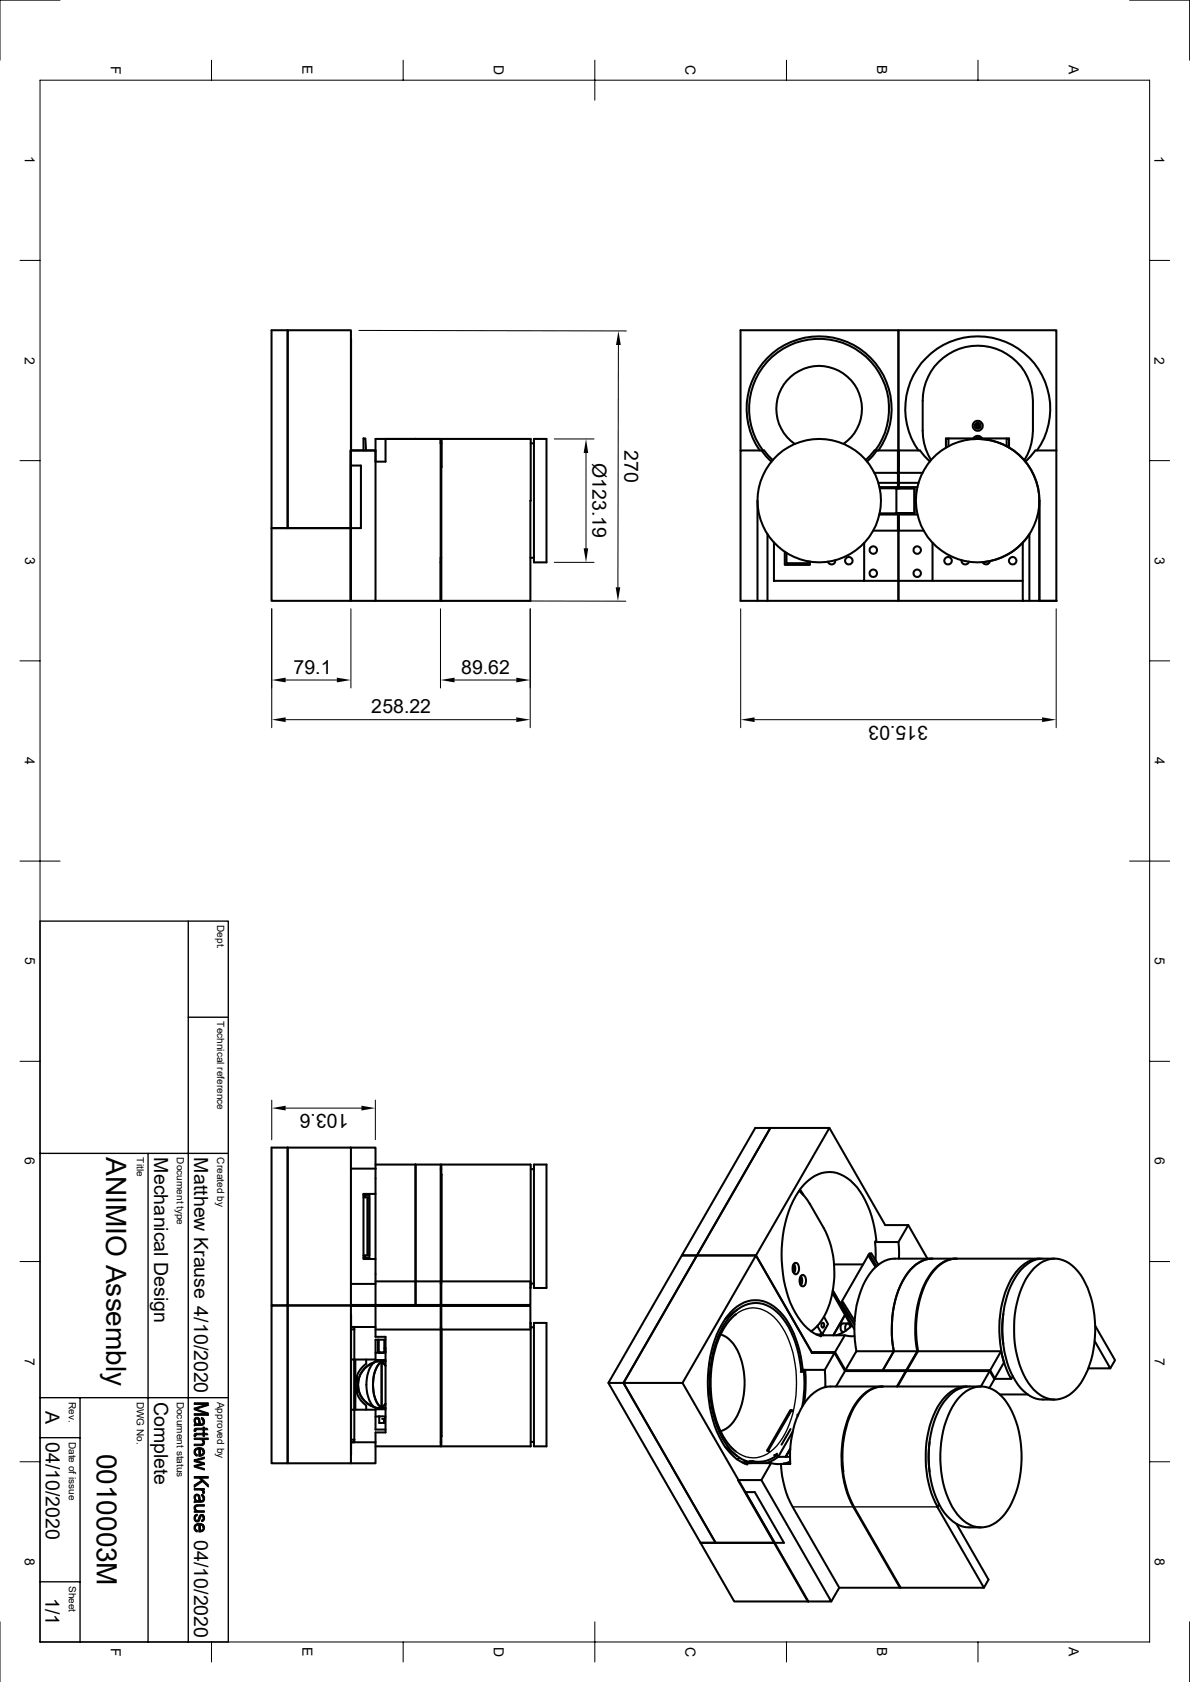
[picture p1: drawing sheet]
<svg xmlns="http://www.w3.org/2000/svg" width="297mm" height="420mm" viewBox="0 0 297 420" stroke-linecap="round" stroke-linejoin="round" font-family="sans-serif">
<g fill="none" stroke="#000" stroke-width=".51">
<path d="M67.8 82.5h4v49.4h-4zM71.8 82.5h15.8v49.4h-15.8zM87.6 84.6h.1M87.6 84.6v27.9h6.1v2.8h2.5v-5.7M87.5 112.5h6.2v37.5h-6.2zM87.6 116.2h2.5v15.7h-2.5zM90.7 112.5v-3h.5l.2 3M110 109.6h-16.3v2.9M110 109.6v1.1h.2M110 109.6v40.4M110.2 109.6h22.3l-.1 40.4h-22.2zM132.5 110.7h.8"/>
<path d="M133.3 109.6h3.1v30.8h-3.1zM184.8 112.5v-30h39.4v33.7v-33.7h39.5v30M189.7 112.5a18.1 18.1 0 0 1 14.7-28.5 18.1 18.1 0 0 1 14.8 28.5M190.1 112.5h-5.3v37.5h4.3M190.1 112.5l2.4 2.8M190.1 112.5h.6l2.2 2.4M190.4 112.5a17.5 17.5 0 0 1 2.3-23.4 17.5 17.5 0 0 1 23.5 0 17.5 17.5 0 0 1 2.2 23.4M210.6 110.8a10.7 10.7 0 0 0 1.8-15.9 10.7 10.7 0 0 0-16 .1 10.7 10.7 0 0 0 2 15.9M216.4 115.3l2.5-2.8h5.2v5.6M218.2 118.1h5.9v2.5M218.9 112.5h-.6l-2.2 2.4M224.1 116.2h.3"/>
<path d="M229.2 112.5a18.1 18.1 0 0 1 14.8-28.5 18.1 18.1 0 0 1 14.8 28.5M230.3 118.1h-5.9v2.5M232.1 115.2l-2.5-2.7h-5.2v5.6M232.4 114.9a14.1 14.1 0 0 1-2.1-7.3v-7.5a13.8 13.8 0 0 1 13.8-13.8 13.8 13.8 0 0 1 13.7 13.8v7.5a14.3 14.3 0 0 1-2.1 7.3M236.7 111.4v-1.9h-.6v2.3M236.7 109.5h14.5M242.7 109.6a15.4 15.4 0 0 1 16.7 15.4M242.9 109.5a1.29 1.29 0 0 1 2.3 0M243.5 109.5l.6-.2 .4 .2M251.2 111.4v-1.9h.6v2.3M263.7 112.5h-5.3l-2.5 2.8M263.7 112.5v37.5"/>
<path d="M67.8 131.9h19.8v18.1h-19.8zM110.2 139.3h-.2v1.1M132.4 139.3h.9M189.1 125v25h2.5M191.6 133.4v16.6M193.2 135.5v9.5h31v-13.1v18.1h-32.6M195.9 137.8v3.3h6.2v-.9M196.3 138v2.6h5.4v-.4M208.5 139.9a.95 .95 0 0 1-.8 1 .95 .95 0 0 1-1.1-.6M215.7 135.6v9.4M219.2 120.6h4.9M219.5 121.6h4.6v.4"/>
<path d="M219.6 121.9h4.1M223.7 121.9v6.3M223.7 128v.2M223.7 122h4.6M223.7 121.9v.3M223.8 128.2h-4.3M224.1 128.1v.4h-4.6M224.1 128.5v4h-6.2M224.1 120.6v1M224.1 131.9h.3M224.4 128.1v4.4h6.1M224.4 120.6h4.8"/>
<path d="M224.4 120.6v1.4M224.4 128.5h4.6M224.4 121.6h4.6M228.2 122v6.1M228.3 128.1h-4.6M228.3 122v6.1M232.7 135.5v9.5M240 139.9a.93 .93 0 0 0 .7 1 .93 .93 0 0 0 1.1-.6M255.3 135.6v14.4M259.4 125v25h-2.5v-16.6a15.4 15.4 0 0 1-11.6 7M259.4 125v25h4.3M93.7 150h16.3"/>
<path d="M110 140.4h.1M110 140.4v9.6M247.1 140.1a.96 .96 0 0 1-.9 .8 .96 .96 0 0 1-1-.5M255.3 145h-31.1v5h31.1M255.3 150h1.6M71.8 286.6v39.4h-4v39.4h4v-39.4M71.8 286.6h-4v39.4h4M71.8 286.6v39.4h15.8v39.4h-15.8v-39.4M71.8 286.6h15.8v39.4h-15.8M87.5 286.6h6.2v5.2M87.5 286.6h.1M87.6 291.8h6.1"/>
<path d="M90.7 299v14.5M90.7 298.4v.6h1.5v14.5h-1M90.7 298.4h.5v.6M91.2 298.4h1v15.7h-1M91.7 299v14.5M93.7 291.8v28.8h-6.1M93.7 290.8h16.3v29.2M93.7 298.1h-3v.3M110 291.9h.2M132.5 291.9h.8M133.3 290.8h3.1v30.8h-3.1zM192.3 281.6h-3.8l-18.3 31.9h3.7"/>
<path d="M192.3 281.6h14.7l13.9 24.3h5.8l-2.5 4.2M192.3 281.6l-18.4 31.9M199.4 297.3l2.1 2.3 4.1 7.1a24.4 24.4 0 0 1-.5 22.9 9.8 9.8 0 0 1-2.7 2.8M199.6 297.1l.9 1.2M207 281.6l-18.3 31.9h-14.8M90.7 313.5h.5v.6h-.5zM90.7 314.1v.3h3M93.7 320h10v5.8M110 320v5.8h-6.3M110 320h-6.3v-29.2v35M110.2 320h22.2v5.8h-22.2zM110.2 320v-29.2h22.3l-.1 30.8"/>
<path d="M173.9 313.5l-18.3 31.8 23 39.9M173.9 313.5h-3.7l-18.4 31.8h18.5l23 39.9h-14.7M173.9 313.5h14.8l14 24.3-14-24.3-18.4 31.8M197.9 316l.3 .6-.3 .9M198.2 315.6l.3 1.1-.3 1.2M198.2 315.5a.86 .86 0 0 1 1 .1 .86 .86 0 0 1 .2 .9l-.1 .9a.74 .74 0 0 1-.7 .8 .74 .74 0 0 1-.7-.8l-.1-.4a1.67 1.67 0 0 1 .4-1.5zM199.6 319l.3 .6-.3 .9M199.9 318.6l.3 1.2-.3 1.2M200 318.5l.2-.2a1.65 1.65 0 0 1 .5 2.8 .86 .86 0 0 1-.9-.2 .86 .86 0 0 1-.2-.9v-.8zM208.2 315.7h7.2M217.2 313.5l.3-.5h-.5l-.3 .5h.5l1.6 2.6M217.5 313l1.7 2.8"/>
<path d="M218.4 310.1h5.8M218.5 316.4l-1.8-2.9-6.7 11.7M218.6 309.8l-.2 .3 .1 4.6M218.7 309.8a24.3 24.3 0 0 0-5.6-14.2 7.9 7.9 0 0 0-12.4 .1 27.4 27.4 0 0 0-5.6 19.1 24.7 24.7 0 0 0 6.4 16.8 8.5 8.5 0 0 0 3.4 2.1M224.2 310.1l.2 4.2M226.7 305.9l4.8 8.4M227.9 316.4a6.9 6.9 0 0 1 4.8-2.1 8.3 8.3 0 0 0-6.8 4.6 26.7 26.7 0 0 0-2.8 18.5h5.8l-2.7 4.7h-5.9l.2 .2-.2-.2 2.8-4.7a26.1 26.1 0 0 1 3.4-19.5zM238.5 314.3h-15.1a9 9 0 0 0-7.5 5.6 27.9 27.9 0 0 0-2.2 17.5M238.8 314.3a8 8 0 0 0-6.9 4.4 26.7 26.7 0 0 0-3 18.7M258 316.7a6.7 6.7 0 0 1 10.4 0 20.5 20.5 0 0 1 4.9 13 24.6 24.6 0 0 1-4.2 16.5 7 7 0 0 1-8.8 2.5 14.3 14.3 0 0 1-6.2-9.1 27 27 0 0 1 2.6-21.2zM259.5 314.3h-20.7a9 9 0 0 0-7.4 5.6 27.9 27.9 0 0 0-2.2 17.5M259.9 314.3a8.7 8.7 0 0 0-7.6 5.1 27.6 27.6 0 0 0 .1 24.9h-4.2"/>
<path d="M263.2 314.3a9.5 9.5 0 0 0-6.2 .9 16.3 16.3 0 0 0-6.3 10.9 27.3 27.3 0 0 0 2.7 18.7 8.7 8.7 0 0 0 6.9 4.7h2.9M87.6 328.3v34.9M87.6 326.1h22.4v5.9M88.4 331.9v27.6M88.7 339.5v12.5M90.1 325.8v.3M91.4 339.5v1a6.4 6.4 0 0 0 0 10.4v1.1M92.1 325.8v.3M93.7 337.8h2.1M93.7 339.6v.5M93.7 326.1v7.7h2.5v23.9h-2.5v2.4M93.7 320.6v5.2h-6.1"/>
<path d="M93.7 339.6h2.5M93.7 339.5v.1M93.7 339.5h-6.1M93.7 332h16.3M93.7 325.8h10M93.7 331.3h-6.1h.8v.6h-.8M94.3 339.9l.9 .1M94.3 337.5h.2M94.3 337.5l.3 .3h.9M94.3 334.5v3M94.5 334.5v3M94.5 337.5l.8 .3 .6-.3"/>
<path d="M94.7 339.6v.3M94.7 337.8h.1M94.7 339.9h.1M94.9 339.9h-.1M94.9 339.9l.2 .1M94.9 339.9l.3 .1M95.2 339.9v.1M95.6 339.9l-.4 .1 1-.1h-1.2a5.9 5.9 0 0 0-5.6 5 5.9 5.9 0 0 0 3.9 6.4M95.6 339.9h.1M95.6 339.9l-.2 .1M95.9 337.5h.3M95.9 334.5v3"/>
<path d="M96.1 339.6v.3M96.2 337.5l-.1 .3h.1M96.2 336.7v.8M96.2 336.5l-.3 .2M96.2 334.5h-2.5v5M98.4 325.8v.3M110 332v29.1h-16.3M110 331.4h.2M110 320.5h.2M110.2 326.1h22.2v5.9h-22.2zM132.4 330.3l.1 30.8h-22.3v-29.1M132.5 331.4h.8"/>
<path d="M132.5 320.5h.8M133.3 330.3h3.1v30.8h-3.1zM179.9 333.2a8.4 8.4 0 0 1 4.9 5.8 18.7 18.7 0 0 1-1.8 16.1 6.5 6.5 0 0 1-3.1 2.3M181.2 329.1h.1M183.6 328.2l-1.1 1-1.4 1.7-1.8 3.6-1.4 4.7-.5 4.9 .2 5.5 1.3 5.4 .7 1.9 1.3 2.5 1.2 1.6 1.5 1.4M183.9 327.1l-2.8 2.2M202.6 337.8h5.7M204 331.1l1.2 2.1h-1.5M205.1 330.5l.1-.2a.58 .58 0 0 1 .5 .6 .58 .58 0 0 1-.5 .6l-.2-.4zM205.3 333l.3 .4M205.7 328.8l1 1.8-1.5 2.6M207.8 322.9l3.1 5.4h.3h-.3l1.6 2.8"/>
<path d="M207.9 322.3l1.9 3.2M208.4 337.6l2.6 4.5M209.7 325.7l3.5 6.2M210 325.2h.4l-.3 .5h-.4zM210.1 325.7l3.1 5M210.4 325.2l2.9 4.6M210.9 333.4l-2.5 4.2h-5.7M210.9 328.3l-2.9 5.1M211.6 330.5h-1.2a1.21 1.21 0 0 0-.6 1.1 1.21 1.21 0 0 0 .8 1M212.2 331.4l-.2-.6-.3-.3a1.12 1.12 0 0 0-.6 1.8M212.7 331l-.8 .6a8.3 8.3 0 0 1-3.2 1.8M213.3 333.6l-2.4-.2h-5.9l-.1 .3"/>
<path d="M213.7 337.4h9.4l-2.8 4.7h-9.3zM229.1 337.4l-2.7 4.7 .1 .2M229.1 337.4h20.8M249.9 337.4l.7 2.8-2.3 4h-.2M249.9 337.4l-2.8 4.7h-20.7M250.4 328.1l-.3 3 .3 4.5M273.2 334.9l3.9 6.8h-5.4M273.3 331l5 8.6-1.2 2.1M87.6 359.5h.8M88.4 359.5v.6h-.8h6.1v5.3h-6.1M89.1 343.6v4.3M93.3 340.2a5.9 5.9 0 0 0-3.7 7 5.9 5.9 0 0 0 6.6 4.4l-1-.1 1-1-1 1"/>
<path d="M93.4 340.1a8.7 8.7 0 0 0-1.5 8.7l.8 1.8 .7 .8M93.7 352v5h2.5M93.7 351.5v.4M93.7 352h-6.1M94.3 351.6l.9-.1-.3 .2M94.7 353.7v1.6h1.1v-1M94.7 351.6v.3M94.8 340.4l.4-.3v11.4a6.5 6.5 0 0 1-2.1-5.7 7.7 7.7 0 0 1 1.7-5.4zM94.8 340.3l.4-.3v11.5a5.9 5.9 0 0 1-2.1-4.9 8.2 8.2 0 0 1 1.7-6.3zM95.1 351.5l-.3 .1M95.2 351.7v-.2l.4 .2M95.2 340l1 1-1-.9"/>
<path d="M95.4 351.5l.3 .1M95.8 353.7h-2.1M96.1 351.6v.3M96.2 353.7l-.1 .6h-.7M96.2 351.9h-2.5v.1M151.8 345.3l23 39.9h3.8M197.3 356.8l-2.2 3.9M197.6 352.1h-.3l-5.8 10.1M197.8 352.4l-.2-.3-5.8 10.1h-.3v.1M197.9 357.5l-3.7 6.3M199 353.2h.2M199.1 353.4v.2"/>
<path d="M199.9 342.6h.8M199.9 342.1h1.1M200 342.4a23.1 23.1 0 0 0-6.1-14.8 7.5 7.5 0 0 0-11.3 .7 23.2 23.2 0 0 0-5.4 13.9 29 29 0 0 0 4 18.4 10.2 10.2 0 0 0 5.7 4.4M200.2 341.8l-.2 .3h5.9M200.3 341.8a25.3 25.3 0 0 0-5.6-14.2 7.9 7.9 0 0 0-12.4 .1 27.2 27.2 0 0 0-5.6 19.1 25.5 25.5 0 0 0 5.5 16 9.1 9.1 0 0 0 4.3 2.9M200.7 342.6v4.3l-.5 4.3M200.7 342.6l.3-.5v5l-.3 3.3M208.7 346.2l2.2-3.9-2.6-4.5-2.4 4.3 .1 4.2h.3M210.9 342.3h15.2M211 342.1l.1 .2M220.2 346.2h-12.9a9.1 9.1 0 0 0-7.5 5.8 26.9 26.9 0 0 0-2.6 13.5h-2.3M220.3 346.2a8.1 8.1 0 0 0-6.9 4.4 27.3 27.3 0 0 0-.4 25.7l11.6 20.2"/>
<path d="M224 346.2l2.2-3.9h20.8l-2.2 3.9M226.1 342.5v-.2l-2.2 3.9M226.2 342.1l.1 .2M239.6 348.7a6.7 6.7 0 0 1 10.4 0 23.4 23.4 0 0 1 4.9 17.3 21.5 21.5 0 0 1-4.9 12.9 6.7 6.7 0 0 1-10.4 0 22.6 22.6 0 0 1-4.9-15.8 22.4 22.4 0 0 1 4.9-14.4zM241.2 346.2h-20.8a7.7 7.7 0 0 0-6.1 3.6 25.4 25.4 0 0 0-3.8 17.6l.1 1.5 .6 2.6 1.4 3.7 12.2 21.3h20.8M241.6 346.2a8.7 8.7 0 0 0-7.6 5.2 27.7 27.7 0 0 0 0 24.9M244.9 346.2a8.9 8.9 0 0 0-7.1 1.5 17.1 17.1 0 0 0-5.5 10.4 26.5 26.5 0 0 0 3.4 19.6 8 8 0 0 0 6.2 3.7h3M247 342.3l1.2 2.1-1.3 2.2M247.1 342.1l1.2 2.1M249.6 348.2h6.9M252.8 343.7l-.4 .6M87.6 363.2h.1"/>
<path d="M110 360h.2M132.5 360h.8M181 361.3l2.9 2.2M184.6 364l-.6 .4M185.3 365.2h.5M186.1 372.6h2.3l7.3 12.6h-2.4zM186.2 364.8h-.2l-.3 .5 .8 .2M186.4 365.6l.2-.3h5.8l-2.4 4.3h-5.8l17.4 30.3h5.9l-17.5-30.3M187 364.8h.8M187.8 364.8l-.3 .5h-1.8M191.8 362.2l.2 .3M192.4 365.3l2.5 .2"/>
<path d="M193.2 363.3h.8l.2 .5M193.6 363.3h.1M193.9 363l-.4 .3M194 363.3a7.2 7.2 0 0 1-6.2 1.5M194.2 363.8l-.9 .6-2 .9M194.2 363.8h3M194.9 365.5a24.8 24.8 0 0 0 2.9 10.8l11.7 20.2M197.2 365l-1.7 .5h1.7M197.2 361.7l-1.1 2.1 1.1-1.9M232 360l-.2 3.1 .2 4.4M234 376.3l11.6 20.2 1.1-2.1-8-13.9M234.4 375.6l-.4 .7"/>
<path d="M174.8 385.2h18.5l8.5 14.7h-18.5zM224.7 396.3l-.1 .2h-15.1l-2 3.4"/>
<circle cx="244" cy="106.3" r=".41"/>
<circle cx="244" cy="106.3" r=".75"/>
<circle cx="244" cy="106.3" r="1.25"/>
<circle cx="204.5" cy="125" r="15.4"/>
<circle cx="218" cy="137.4" r=".94"/>
<circle cx="228.9" cy="137.4" r=".94"/>
<circle cx="244" cy="125" r="15.4"/>
<circle cx="211.9" cy="140" r=".94"/>
<circle cx="218" cy="143.1" r=".92"/>
<circle cx="228.9" cy="143.1" r=".92"/>
<circle cx="236.6" cy="140" r=".92"/>
<circle cx="252.8" cy="140" r=".92"/>
</g>
<path d="M10 230h47v180h-47zM47 230v180M47 254h10M10 288h47M37 288v122M183.6 328.2a7 7 0 0 1 10.3 1.4 24.9 24.9 0 0 1 4.9 17.2 22.5 22.5 0 0 1-5.7 15 6.8 6.8 0 0 1-9.5 .6M10 359h10M10 349h47M20 349v61M197.8 376.3h15.2M213.1 376.3h20.8M10 395h10" fill="none" stroke="#000" stroke-width=".34"/>
<g fill="none" stroke="#000" stroke-width=".25">
<path d="M15 0h-15v15M52.8 15v5M100.6 15v5M148.5 15v10M196.3 15v5M244.1 15v5M281.9 0h15v15M10 20h276.9v390h-276.9zM5 65h5M286.9 65h5M89.6 82.5l66.7 .1M154.3 86.1l-.1 60.5"/>
<path d="M5 115h5M138.3 109.6h10M146.3 113.1v23.8M286.9 115h5M67.8 152v29.7M87.6 152v19.8M89.5 150l66.7 .1M109.9 152v19.8M132.3 152v29.7M138.3 140.4h10M184.9 152v29.7M263.6 152v29.7"/>
<path d="M5 165h5M71.3 179.7h57.6M71.3 169.8h12.8M113.5 169.8h15.4M188.3 179.7h71.8M286.9 165h5M5 215h10M281.9 215h10M5 265h5M67.8 274.7v9.9M71.3 276.7h18.9M93.7 274.7v9.9"/>
<path d="M286.9 265h5M5 315h5M286.9 315h5M5 365h5M286.9 365h5M0 405v14.9M52.8 410v5M100.6 410v5M148.5 405v10M196.3 410v5M244.1 410v5M296.9 405v14.9"/>
</g>
<g fill="#000" stroke="#000" stroke-width=".25">
<path d="M48.8 354.8v.8z" fill-rule="evenodd"/>
<path d="M48.6 356.7h.3v.7l-.4 .1z" fill-rule="evenodd"/>
<path d="M48.6 358l.3-.1v.8h-.4z" fill-rule="evenodd"/>
<path d="M48.6 354.1a.78 .78 0 0 1 1.2 .1l-.1 1.3a.86 .86 0 0 0-.7-1.1l-.2 .2-.1 .9a1.09 1.09 0 0 1-.1-1.4z" fill-rule="evenodd"/>
<path d="M50.3 353.9l.4 .2v.9l-.1-.4-.4-.3z" fill-rule="evenodd"/>
<path d="M48.8 355l.3 .5h.6l.1-1.3 .2 .7a.42 .42 0 0 0 .3 .6 .42 .42 0 0 0 .4-.5v-.9a1.01 1.01 0 0 1 .4 1.1 1.01 1.01 0 0 1-1 .7l-1.6 .2v-.5h.3z" fill-rule="evenodd"/>
<path d="M48.9 356.7l1.8-.1v-.3h.3v.3h.6l.3 .4h-.9v.4h-.3v-.4h-1.5l-.3 .3z" fill-rule="evenodd"/>
<path d="M48.9 357.9h1.8v-.3h.3v.3h.6l.3 .4h-.9v.4h-.3v-.4h-1.6l-.2 .2z" fill-rule="evenodd"/>
<path d="M48.5 353h2.9l.6 .4h-3.5z" fill-rule="evenodd"/>
<path d="M48.5 350.3h3.5v.6l-.6-.2h-2.9z" fill-rule="evenodd"/>
<path d="M48.5 351.6l3.5 1.2v.6l-.6-.4-2.9-1z" fill-rule="evenodd"/>
<path d="M48.5 351.6l2.9-.9 .6 .2-2.9 .9z" fill-rule="evenodd"/>
<path d="M48.5 359.1h3.5v.4h-1.3v.6l-.2-.4-.3-.2h-1.7z" fill-rule="evenodd"/>
<path d="M48.8 374v.7z" fill-rule="evenodd"/>
<path d="M48.8 376.6l.1 .7z" fill-rule="evenodd"/>
<path d="M48.7 361.8l.1 1 .5 .4-.1 .4a1.07 1.07 0 0 1-.5-1.8z" fill-rule="evenodd"/>
<path d="M48.8 378.2l.4-.1 .1 .4-.4 .2-.1 .4z" fill-rule="evenodd"/>
<path d="M48.6 373.3a.78 .78 0 0 1 1.2 .1l-.1 1.3a.93 .93 0 0 0-.7-1.2l-.2 .3-.1 .9a1.09 1.09 0 0 1-.1-1.4z" fill-rule="evenodd"/>
<path d="M48.5 370.8l1.7-1.1 .3 .3-2 1.4z" fill-rule="evenodd"/>
<path d="M48.8 361.7l1-.3 .9 .3v.8l-.2-.5-.5-.1v1.7h-.4v-1.7l-.6 .2-.2 .5z" fill-rule="evenodd"/>
<path d="M50.3 373.1l.4 .2v.8l-.1-.3-.4-.3z" fill-rule="evenodd"/>
<path d="M48.6 378.4l.2 .7a.4 .4 0 0 0 .3 .5 .4 .4 0 0 0 .4-.5 .84 .84 0 0 1 1.2-.9v.9l-.1-.5a.45 .45 0 0 0-.5 .1 .45 .45 0 0 0-.1 .5 .83 .83 0 0 1-1.1 .8 .83 .83 0 0 1-.4-1.3z" fill-rule="evenodd"/>
<path d="M48.5 364.5l2.5-.7v.4l-2 .5z" fill-rule="evenodd"/>
<path d="M48.5 365.9l1.9-.4 .6 .2-1.9 .4z" fill-rule="evenodd"/>
<path d="M48.5 365.9l2.5 .8v.4l-2.5-.8z" fill-rule="evenodd"/>
<path d="M48.5 364.5l2.5 .8v.4l-2.5-.7z" fill-rule="evenodd"/>
<path d="M48.5 371.7h2.5v.3h-.4v.5l-.1-.2-.5-.2h-1.5z" fill-rule="evenodd"/>
<path d="M48.7 375.8l2.3-.1v.4l-2.1 .2-.1 .9a.88 .88 0 0 1-.1-1.4z" fill-rule="evenodd"/>
<path d="M48.5 377.3h.4v-.4l.6 .3h1.5v.4h-2.5z" fill-rule="evenodd"/>
<path d="M48.5 360.6l2-.1 .2-1a.84 .84 0 0 1 .3 1 .84 .84 0 0 1-.9 .5h-1.6z" fill-rule="evenodd"/>
<path d="M50 361.9v1.3l.5-.1 .2-.4v-.9a1.04 1.04 0 0 1 .3 1.2 1.04 1.04 0 0 1-1 .6z" fill-rule="evenodd"/>
<path d="M50.6 372l.5 .4-.2 .6-.4-.2z" fill-rule="evenodd"/>
<path d="M48.8 374.2l.3 .4 .6 .1 .1-1.3 .2 .7a.41 .41 0 0 0 .3 .6 .41 .41 0 0 0 .4-.6v-.8a1.01 1.01 0 0 1 .4 1.1 1.01 1.01 0 0 1-1 .7l-1.6 .1v-.4l.3-.1z" fill-rule="evenodd"/>
<path d="M50.7 378.2a.96 .96 0 0 1 .4 1 .96 .96 0 0 1-.8 .7v-.3l.4-.4z" fill-rule="evenodd"/>
<path d="M49.7 369.1h.5l1.8 1.6v.6z" fill-rule="evenodd"/>
<path d="M48.5 368.7h3.5v.4h-3.5z" fill-rule="evenodd"/>
<path d="M48.7 380.7l.1 1.1 .5 .3-.1 .4a1.06 1.06 0 0 1-.8-.7 1.06 1.06 0 0 1 .3-1.1z" fill-rule="evenodd"/>
<path d="M48.8 380.7l.7-.3 1.2 .3v.8l-.2-.5-.5-.2v1.7h-.4v-1.7l-.6 .2-.2 .5z" fill-rule="evenodd"/>
<path d="M50 380.8v1.3l.5-.2 .2-.3v-.9a1.06 1.06 0 0 1 .3 1.2 1.06 1.06 0 0 1-1 .6z" fill-rule="evenodd"/>
</g>
<g fill="#000">
<path d="M154.3 82.6l.6 3.5h-1.1zM146.3 109.6l.5 3.5h-1.1zM145.7 136.9h1.1l-.5 3.5zM153.7 146.6h1.1l-.6 3.5zM67.8 179.7l3.5-.6v1.2zM67.8 169.8l3.5-.6v1.2zM84.1 169.2l3.5 .6-3.5 .6zM109.9 169.8l3.6-.6v1.2zM128.9 179.1l3.4 .6-3.4 .6zM128.9 169.2l3.4 .6-3.4 .6zM184.9 179.7l3.4-.6v1.2zM260.1 179.1l3.5 .6-3.5 .6z"/>
<path d="M67.8 276.7l3.5-.6v1.2zM90.2 276.1l3.5 .6-3.5 .6z"/>
</g>
<g font-size="7">
<text x="26.5" y="289" transform="rotate(90 26.5 289)">ANIMIO Assembly</text>
<text x="24.1" y="363" transform="rotate(90 24.1 363)">0010003M</text>
</g>
<g font-size="4.9">
<text x="155.9" y="112.4" transform="rotate(90 155.9 112.4)">270</text>
<text x="147.9" y="115.6" transform="rotate(90 147.9 115.6)">Ø123.19</text>
<text x="73.3" y="168.2">79.1</text>
<text x="115.1" y="168.2">89.62</text>
<text x="92.7" y="178.1">258.22</text>
<text x="231.7" y="181.3" transform="rotate(-180 231.7 181.3)">315.03</text>
<text x="87" y="278.3" transform="rotate(-180 87 278.3)">103.6</text>
<text x="38.5" y="289" transform="rotate(90 38.5 289)">Mechanical Design</text>
<text x="48.5" y="289" transform="rotate(90 48.5 289)">Matthew Krause 4/10/2020</text>
<text x="11.3" y="352.3" transform="rotate(90 11.3 352.3)">A</text>
<text x="38.5" y="350" transform="rotate(90 38.5 350)">Complete</text>
<text x="11.5" y="360" transform="rotate(90 11.5 360)">04/10/2020</text>
<text x="48.5" y="384.5" transform="rotate(90 48.5 384.5)">04/10/2020</text>
<text x="11.3" y="399.1" transform="rotate(90 11.3 399.1)">1/1</text>
</g>
<g font-size="3.5">
<text x="27.6" y="16.5" transform="rotate(90 27.6 16.5)">F</text>
<text x="75.5" y="16.3" transform="rotate(90 75.5 16.3)">E</text>
<text x="123.3" y="16.3" transform="rotate(90 123.3 16.3)">D</text>
<text x="171.1" y="16.3" transform="rotate(90 171.1 16.3)">C</text>
<text x="218.9" y="16.3" transform="rotate(90 218.9 16.3)">B</text>
<text x="266.8" y="16.3" transform="rotate(90 266.8 16.3)">A</text>
<text x="6.2" y="39" transform="rotate(90 6.2 39)">1</text>
<text x="288.2" y="39" transform="rotate(90 288.2 39)">1</text>
<text x="6.2" y="89" transform="rotate(90 6.2 89)">2</text>
<text x="288.2" y="89" transform="rotate(90 288.2 89)">2</text>
<text x="6.3" y="139" transform="rotate(90 6.3 139)">3</text>
<text x="288.2" y="139" transform="rotate(90 288.2 139)">3</text>
<text x="6.2" y="189" transform="rotate(90 6.2 189)">4</text>
<text x="288.2" y="189" transform="rotate(90 288.2 189)">4</text>
<text x="6.3" y="239" transform="rotate(90 6.3 239)">5</text>
<text x="288.2" y="239" transform="rotate(90 288.2 239)">5</text>
<text x="6.2" y="289" transform="rotate(90 6.2 289)">6</text>
<text x="288.2" y="289" transform="rotate(90 288.2 289)">6</text>
<text x="6.2" y="339" transform="rotate(90 6.2 339)">7</text>
<text x="288.2" y="339" transform="rotate(90 288.2 339)">7</text>
<text x="6.2" y="389" transform="rotate(90 6.2 389)">8</text>
<text x="288.2" y="389" transform="rotate(90 288.2 389)">8</text>
<text x="27.6" y="411.4" transform="rotate(90 27.6 411.4)">F</text>
<text x="75.5" y="411.3" transform="rotate(90 75.5 411.3)">E</text>
<text x="123.3" y="411.2" transform="rotate(90 123.3 411.2)">D</text>
<text x="171.1" y="411.2" transform="rotate(90 171.1 411.2)">C</text>
<text x="218.9" y="411.3" transform="rotate(90 218.9 411.3)">B</text>
<text x="266.8" y="411.3" transform="rotate(90 266.8 411.3)">A</text>
</g>
<g font-size="2.5">
<text x="54.2" y="231" transform="rotate(90 54.2 231)">Dept.</text>
<text x="54.2" y="255" transform="rotate(90 54.2 255)">Technical reference</text>
<text x="34.2" y="289" transform="rotate(90 34.2 289)">Title</text>
<text x="44.2" y="289" transform="rotate(90 44.2 289)">Document type</text>
<text x="54.2" y="289" transform="rotate(90 54.2 289)">Created by</text>
<text x="17.2" y="350" transform="rotate(90 17.2 350)">Rev.</text>
<text x="34.2" y="350" transform="rotate(90 34.2 350)">DWG No.</text>
<text x="44.2" y="350" transform="rotate(90 44.2 350)">Document status</text>
<text x="54.2" y="350" transform="rotate(90 54.2 350)">Approved by</text>
<text x="17.2" y="360" transform="rotate(90 17.2 360)">Date of issue</text>
<text x="17.2" y="396" transform="rotate(90 17.2 396)">Sheet</text>
</g>
</svg>
